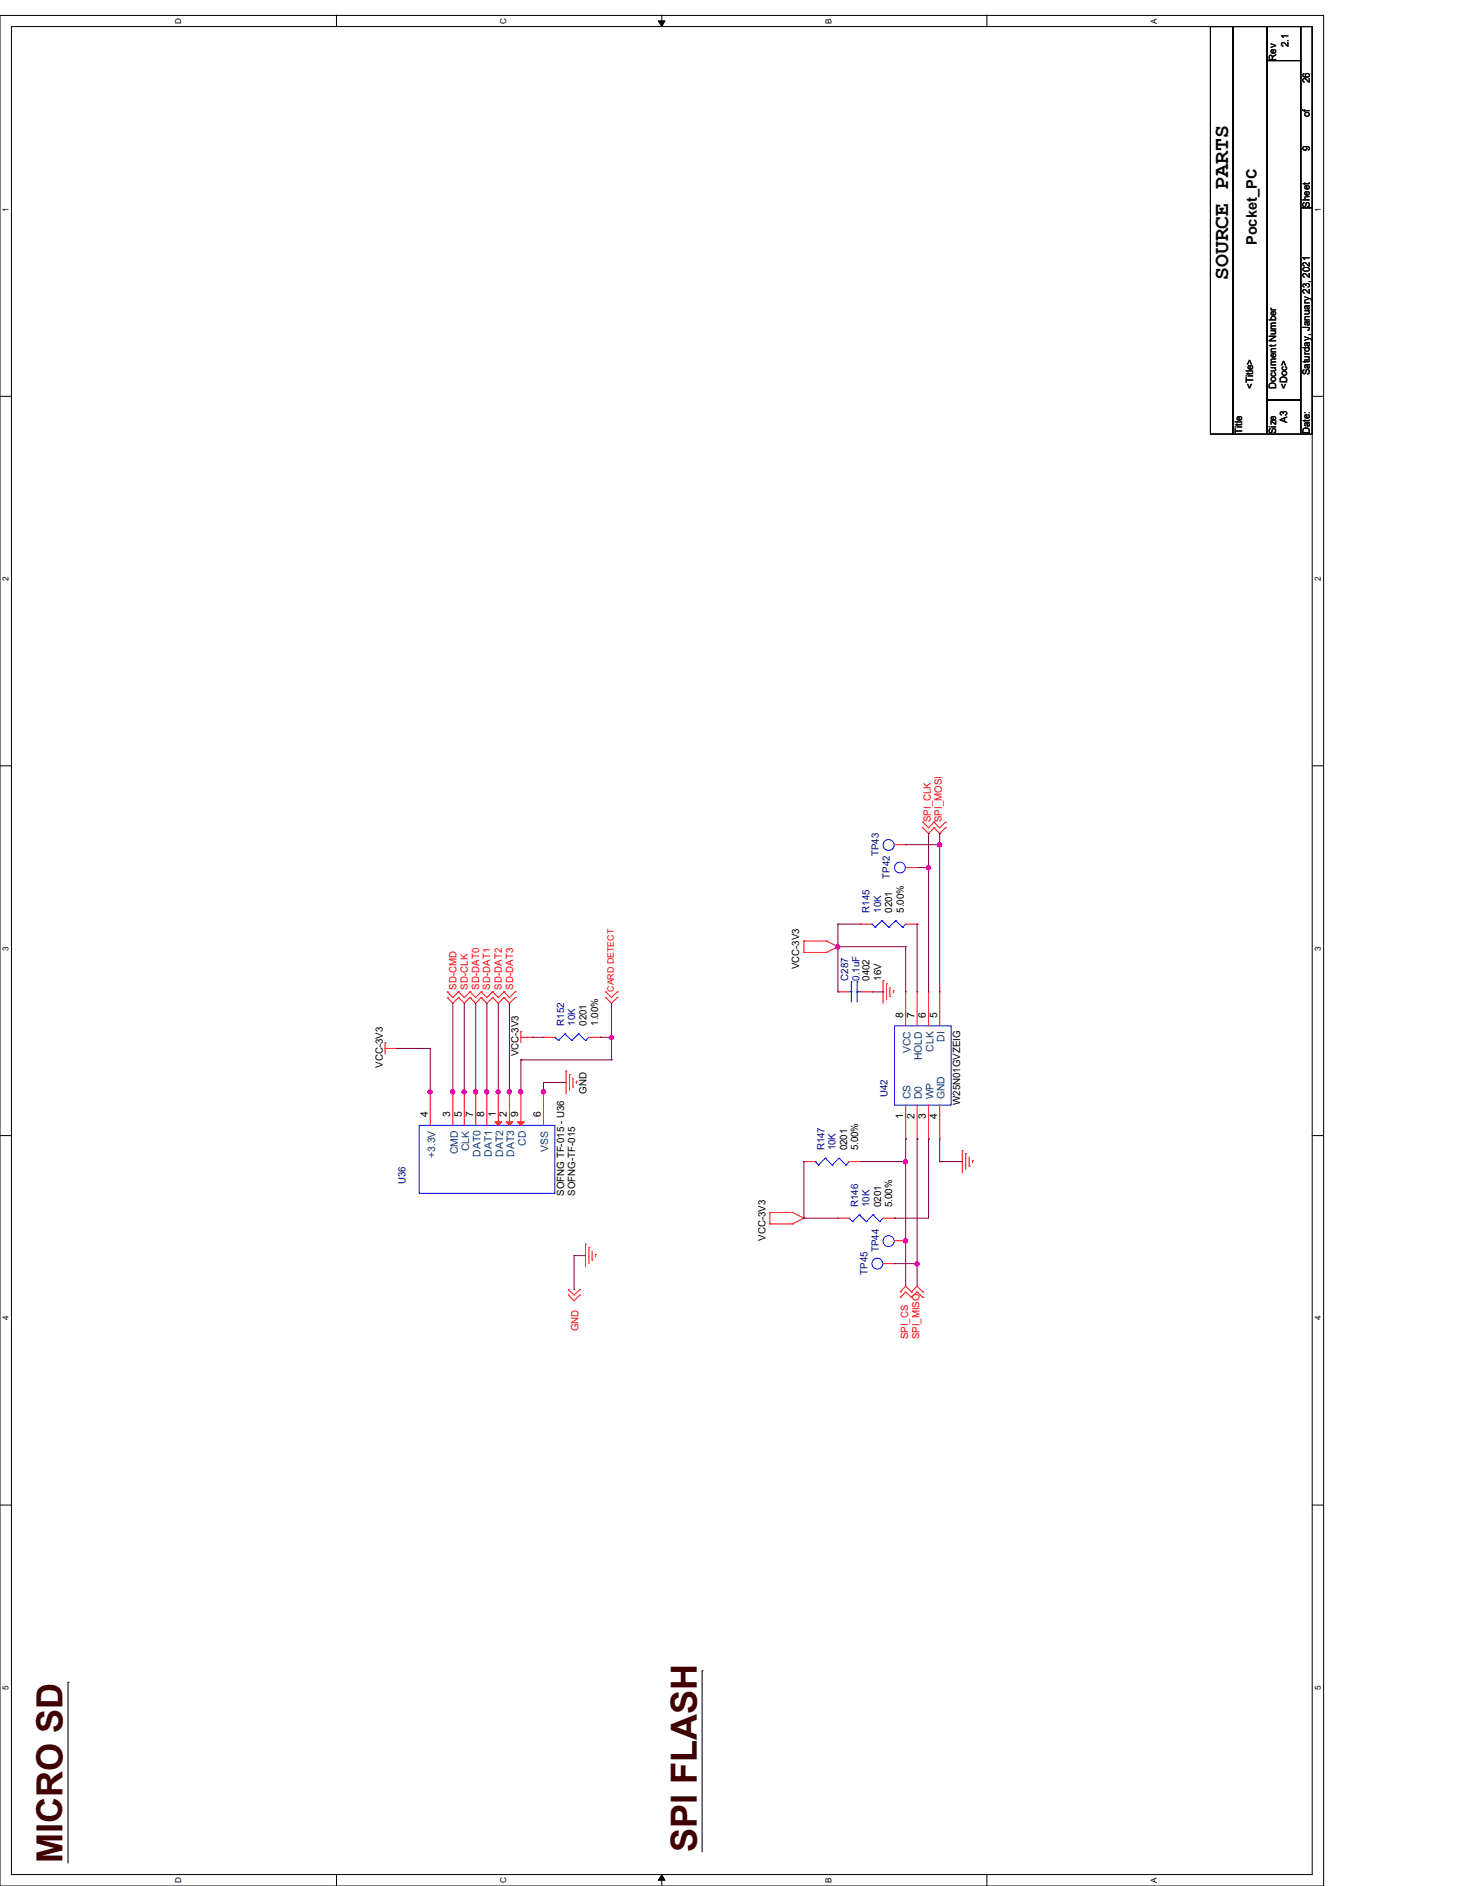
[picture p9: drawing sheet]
<svg xmlns="http://www.w3.org/2000/svg" width="216mm" height="279mm" viewBox="0 0 216 279" stroke-linecap="round" stroke-linejoin="round" font-family="sans-serif">
<path d="M0 2.3h196v277.1h-196zM1.7 3.9h192.6v273.8h-192.6z" fill="none" stroke="#000" stroke-width=".15"/>
<g fill="#fff">
<path d="M.2 249.7h1.3v.7h-1.3z"/>
<path d="M194.5 249.7h1.3v.7h-1.3z"/>
</g>
<path d="M0 223h1.7M194.3 223h1.7" fill="none" stroke="#000" stroke-width=".15"/>
<g fill="#fff">
<path d="M.2 195h1.3v.6h-1.3z"/>
<path d="M194.5 195h1.3v.6h-1.3z"/>
</g>
<path d="M0 168.2h1.7M194.3 168.2h1.7" fill="none" stroke="#000" stroke-width=".15"/>
<g fill="#fff">
<path d="M.2 140.3h1.3v.6h-1.3z"/>
<path d="M194.5 140.3h1.3v.6h-1.3z"/>
</g>
<path d="M0 113.5h1.7M194.3 113.5h1.7" fill="none" stroke="#000" stroke-width=".15"/>
<g fill="#fff">
<path d="M.2 85.5h1.3v.6h-1.3z"/>
<path d="M194.5 85.5h1.3v.6h-1.3z"/>
</g>
<path d="M0 58.7h1.7M194.3 58.7h1.7" fill="none" stroke="#000" stroke-width=".15"/>
<g fill="#fff">
<path d="M.2 30.7h1.3v.7h-1.3z"/>
<path d="M194.5 30.7h1.3v.7h-1.3z"/>
<path d="M25.7 278.1h1.4v.9h-1.4z"/>
<path d="M25.7 2.7h1.4v.8h-1.4z"/>
<path d="M73.9 278.1h1.3v.9h-1.3z"/>
<path d="M73.9 2.7h1.3v.8h-1.3z"/>
</g>
<path d="M49.8 2.2v1.7M49.8 277.7v1.7" fill="none" stroke="#000" stroke-width=".15"/>
<g fill="#fff">
<path d="M122 278.2h1.4v.8h-1.4z"/>
<path d="M122 2.8h1.4v.7h-1.4z"/>
</g>
<path d="M97.5 3.1h1l-.5 .8zM98 2.2v1.7M98 277.7l.5 .9h-1zM98 277.7v1.7" fill="none" stroke="#000" stroke-width=".15"/>
<path d="M97.5 3.1h1l-.5 .8zM98 277.7l.5 .9h-1z" fill="#000"/>
<g fill="#fff">
<path d="M170.2 278.2h1.3v.8h-1.3z"/>
<path d="M170.2 2.8h1.3v.7h-1.3z"/>
</g>
<g fill="none" stroke="#000" stroke-width=".15">
<path d="M146.1 2.2v1.7M179.2 3.9h3.4v60.4h-3.4zM182.6 3.9h5v60.4h-5zM187.6 9h5v50.3h-5zM187.6 3.9h5v5.1h-5zM192.6 3.9h1.7v26.9h-1.7zM192.6 30.8h1.7v33.5h-1.7zM187.6 59.3h5v5h-5zM10.1 249.2h.1M10.1 249.2v26.8M104 247.5h.1M104 247.5v26.9"/>
<path d="M146.1 277.7v1.7"/>
</g>
<g fill="none" stroke="#f00" stroke-width=".15">
<path d="M119 139.4h.1M119 139.4h3.4M119 139.4v1.7M122.4 139.4h.1M122.4 139.4l1.7 .9M127.4 136.9h.1M127.4 136.9h1.7M132.5 125.1h1.6M134.1 125.1h.1M134.1 128.5h1.7M134.1 136.9h1.7M135.8 128.5h.1"/>
<path d="M135.8 136.9h.1M136.7 122.6h.1M136.7 121.8h.1M136.7 122.6l.8 .9 .8-.9M136.7 121.8l.8 .8 .8-.8M138.3 122.6h.1M138.3 121.8h.1M138.3 122.6l.8 .9 .9-.9M138.3 121.8l.8 .8 .9-.8M140 122.6h.1M140 121.8h.1M57 154.5h.1"/>
<path d="M57 155.3h1.7M57 154.5v1.7M58.7 155.3h.1M66.3 147.8h.1M66.3 146.9h.1M66.3 147.8l.8 .8 .8-.8M66.3 146.9l.8 .9 .8-.9M67.9 147.8h.1M67.9 146.9h.1M67.9 147.8l.8 .8 .9-.8M67.9 146.9l.8 .9 .9-.9M69.6 147.8h.1"/>
<path d="M69.6 146.9h.1M69.6 147.8l.8 .8 .8-.8M69.6 146.9l.8 .9 .8-.9M71.2 147.8h.1M71.2 146.9h.1M71.2 147.8l.9 .8 .8-.8M71.2 146.9l.9 .9 .8-.9M72.9 147.8h.1M72.9 146.9h.1M72.9 147.8l.9 .8 .8-.8M72.9 146.9l.9 .9 .8-.9M74.6 147.8h.1"/>
<path d="M74.6 146.9h.1M74.6 147.8l.8 .8 .9-.8M74.6 146.9l.8 .9 .9-.9M76.3 147.8h.1M76.3 146.9h.1M77.1 152.8h.1M77.1 153.7h1.7M77.1 152.8v1.7M78.8 153.7h.1M80.5 153.7h.1M80.5 153.7h1.7M83.8 158.7h.1"/>
<path d="M83.8 158.7v3.4M84.3 159.2h.1M84.3 159.2v2.3M84.8 159.7v1.3M87.2 153.7h1.7M88.9 153.7h.1M89.7 147.8h.1M89.7 146.9h.1M89.7 147.8l.9 .8 .8-.8M89.7 146.9l.9 .9 .8-.9M91.4 147.8h.1M91.4 146.9h.1"/>
<path d="M119 141.1h.1M119 141.1h3.4M122.4 141.1h.1M124.1 140.3h.1M124.1 146.9h.1M124.1 140.3l-1.7 .8M124.1 146.9h1.6M127.4 146.9h1.7M129.1 146.9h.1M130.8 145.3h.1M130.8 145.3v3.3M131.3 145.8h.1"/>
<path d="M131.3 145.8v2.3M131.8 147.6h.1M131.8 146.3v1.3M132.3 146.8h.1M132.3 146.8v.3M134.1 146.9h.1M134.1 146.9v5.1M135.8 146.9h.1M135.8 146.9v5.1M137.5 146.9h.1M137.5 146.9v5.1M139.1 146.9h.1"/>
<path d="M139.1 146.9v5.1M84.8 161h.1M85.3 160.2h.1M85.3 160.2v.3M114 179.6h.1M114 179.6h3.3M114 179.6v1.7M117.3 179.6h.1M117.3 179.6l1.7 .9M119 172.1h.1M119 172.1h1.7M125.7 172.1h1.7"/>
<path d="M127.4 172.1h.1M134.1 168.7h.1M134.1 163.7v5M135.8 168.7h.1M135.8 163.7v5M137.5 168.7h.1M137.5 163.7v5M139.1 168.7h.1M139.1 163.7v5M142.5 170.4h.1M142.5 170.4v3.4M143 170.9h.1"/>
<path d="M143 170.9v2.4M143.5 172.8h.1M143.5 171.4v1.4M144 171.9h.1M144 171.9v.4M84.2 191.9h.1M84.2 191.1h.1M84.2 191.9l.8 .8 .9-.8M84.2 191.1l.8 .8 .9-.8M85.9 191.9h.1M85.9 191.1h.1M86.7 184.3h.1"/>
<path d="M86.7 184.3v3.4M87.2 184.8h.1M87.2 184.8v2.4M87.7 186.7h.1M87.7 185.3v1.4M88.2 185.8h.1M88.2 185.8v.4M114 181.3h.1M114 181.3h3.3M117.3 181.3h.1M119 180.5h.1M119 180.5l-1.7 .8"/>
<path d="M124.1 180.5h.1M124.1 180.5h1.6M130.8 187.2h1.7M130.8 180.5h1.7M132.5 187.2h.1M132.5 180.5h.1M132.5 183.8h1.6M133.3 191.4h.1M133.3 192.2h.1M133.3 191.4l.8-.9 .9 .9M133.3 192.2l.8-.8 .9 .8M134.1 183.8h.1"/>
<path d="M135 191.4h.1M135 192.2h.1M135 191.4l.8-.9 .9 .9M135 192.2l.8-.8 .9 .8M136.7 191.4h.1M136.7 192.2h.1"/>
</g>
<g fill="none" stroke="#00f" stroke-width=".15">
<path d="M129.1 136.9h.1M129.1 136.9l.5 .5M129.6 137.4h.1M130.6 136.4h.1M130.6 136.4l1 1M130.6 136.4l-1 1M131.6 137.4h.1M132.6 136.4h.1M132.6 136.4l1 1M132.6 136.4l-1 1M133.6 137.4h.1M134.1 136.9l-.5 .5"/>
<path d="M82.2 153.7h.1M82.2 153.7l.5 .4M82.7 154.1h.1M83.7 153.2h.1M83.7 153.2l1 .9M83.7 153.2l-1 .9M84.7 154.1h.1M85.7 153.2h.1M85.7 153.2l1 .9M85.7 153.2l-1 .9M86.7 154.1h.1M87.2 153.7l-.5 .4"/>
<path d="M125.7 146.9h.4M126.1 146.9h.1M126.1 145.5h.1M126.1 145.5v3M126.9 145.5h.1M126.9 146.9h.1M126.9 146.9h.5M126.9 145.5v3M132.5 152h8.3v11.7h-8.3zM62.1 166.7h20.1v10.1h-20.1zM120.7 172.1h.1M120.7 172.1l.5 .5"/>
<path d="M121.2 172.6h.1M122.2 171.6h.1M122.2 171.6l1 1M122.2 171.6l-1 1M123.2 172.6h.1M124.2 171.6h.1M124.2 171.6l1.1 1M124.2 171.6l-1 1M125.3 172.6h.1M125.7 172.1l-.4 .5M127.3 180h.1M127.3 180l1 1"/>
<path d="M127.3 180l-1.1 1M129.3 180h.1M129.3 180l1 1M129.3 180l-1 1M125.7 180.5h.1M125.7 180.5l.5 .5M126.2 181h.1M128.3 181h.1M130.3 181h.1M130.8 180.5l-.5 .5"/>
<circle cx="131.6" cy="125.2" r=".82"/>
<circle cx="133.3" cy="128.5" r=".81"/>
<circle cx="129.9" cy="187.2" r=".81"/>
<circle cx="131.6" cy="183.9" r=".82"/>
</g>
<path d="M73.3 166.2h1l-.5 .5z" fill="#f00"/>
<path d="M73.3 166.2h1l-.5 .5zM73.8 161.7h.1M73.8 161.7v5" fill="none" stroke="#f00" stroke-width=".15"/>
<path d="M74.9 166.2h1l-.5 .5z" fill="#f00"/>
<g fill="none" stroke="#f00" stroke-width=".15">
<path d="M63.7 161.7h.1M63.7 161.7v5M67.1 161.7h.1M67.1 161.7v5M68.7 161.7h.1M68.7 161.7v5M70.4 161.7h.1M70.4 161.7v5M72.1 161.7h.1M72.1 161.7v5M74.9 166.2h1l-.5 .5zM75.4 161.7h.1"/>
<path d="M75.4 161.7v5M80.5 161.7h.1M80.5 161.7v5"/>
</g>
<path d="M76.6 166.2h1l-.5 .5z" fill="#f00"/>
<path d="M76.6 166.2h1l-.5 .5zM77.1 161.7h.1M77.1 161.7v5" fill="none" stroke="#f00" stroke-width=".15"/>
<path d="M63.7 155.3v6.8M63.7 162.1h.1M63.7 161.7h.1" fill="none" stroke="#800040" stroke-width=".15"/>
<circle cx="63.7" cy="161.7" r=".32" fill="#f0f"/>
<circle cx="63.7" cy="161.7" r=".32" fill="none" stroke="#f0f" stroke-width=".15"/>
<path d="M58.7 155.3h.1M58.7 155.3h5M67.1 148.6v13.5M67.1 162.1h.1M67.1 161.7h.1" fill="none" stroke="#800040" stroke-width=".15"/>
<circle cx="67" cy="161.7" r=".32" fill="#f0f"/>
<circle cx="67" cy="161.7" r=".32" fill="none" stroke="#f0f" stroke-width=".15"/>
<path d="M68.7 148.6v13.5M68.7 162.1h.1M68.7 161.7h.1" fill="none" stroke="#800040" stroke-width=".15"/>
<circle cx="68.7" cy="161.7" r=".32" fill="#f0f"/>
<circle cx="68.7" cy="161.7" r=".32" fill="none" stroke="#f0f" stroke-width=".15"/>
<path d="M70.4 148.6v13.5M70.4 162.1h.1M70.4 161.7h.1" fill="none" stroke="#800040" stroke-width=".15"/>
<circle cx="70.4" cy="161.7" r=".32" fill="#f0f"/>
<circle cx="70.4" cy="161.7" r=".32" fill="none" stroke="#f0f" stroke-width=".15"/>
<path d="M72.1 148.6v13.5M72.1 162.1h.1M72.1 161.7h.1" fill="none" stroke="#800040" stroke-width=".15"/>
<circle cx="72.1" cy="161.7" r=".32" fill="#f0f"/>
<circle cx="72.1" cy="161.7" r=".32" fill="none" stroke="#f0f" stroke-width=".15"/>
<path d="M73.8 148.6v13.5M73.8 162.1h.1M73.8 161.7h.1" fill="none" stroke="#800040" stroke-width=".15"/>
<circle cx="73.8" cy="161.7" r=".32" fill="#f0f"/>
<circle cx="73.8" cy="161.7" r=".32" fill="none" stroke="#f0f" stroke-width=".15"/>
<path d="M75.4 148.6v13.5M75.4 162.1h.1M75.4 161.7h.1" fill="none" stroke="#800040" stroke-width=".15"/>
<circle cx="75.4" cy="161.7" r=".32" fill="#f0f"/>
<circle cx="75.4" cy="161.7" r=".32" fill="none" stroke="#f0f" stroke-width=".15"/>
<path d="M80.5 160.4h.1M80.5 162.1h.1M80.5 161.7h.1M80.5 160.4h3.3M80.5 160.4v1.7" fill="none" stroke="#800040" stroke-width=".15"/>
<circle cx="80.4" cy="161.7" r=".32" fill="#f0f"/>
<circle cx="80.4" cy="161.7" r=".32" fill="none" stroke="#f0f" stroke-width=".15"/>
<path d="M124.1 136.9v10M124.1 146.9h.1M124.1 140.3h.1M119 172.1h.1M119 172.1v8.4M85 186h.1M85 191.1h.1M85 186h1.7M85 186v5.1M119 180.5h.1M119 180.5h5.1" fill="none" stroke="#800040" stroke-width=".15"/>
<circle cx="124.1" cy="140.3" r=".32" fill="#f0f"/>
<circle cx="124.1" cy="140.3" r=".32" fill="none" stroke="#f0f" stroke-width=".15"/>
<g fill="none" stroke="#800040" stroke-width=".15">
<path d="M124.1 136.9h.1M124.1 136.9h3.3M135.8 136.9h.1M135.8 136.9v10M137.5 128.5h.1M137.5 128.5v18.4M124.1 140.3h.1M124.1 140.3h10M134.1 140.3h.1M134.1 140.3v6.6M127.4 172.1h6.7M134.1 172.1h.1"/>
<path d="M137.5 168.7h.1M137.5 168.7v11.8h-5M132.5 180.5h.1M134.1 183.8h.1M134.1 183.8v6.7M135.8 187.2h.1M135.8 187.2v3.3"/>
</g>
<circle cx="137.5" cy="128.5" r=".32" fill="#f0f"/>
<circle cx="137.5" cy="128.5" r=".32" fill="none" stroke="#f0f" stroke-width=".15"/>
<path d="M139.1 125.1h.1M139.1 125.1v21.8M139.1 172.1h.1M139.1 168.7v3.4M139.1 172.1h3.4" fill="none" stroke="#800040" stroke-width=".15"/>
<circle cx="139.1" cy="125.2" r=".32" fill="#f0f"/>
<circle cx="139.1" cy="125.2" r=".32" fill="none" stroke="#f0f" stroke-width=".15"/>
<path d="M129.1 146.9h1.7M130.8 146.9h.1M134.1 168.7h.1M134.1 172.1h.1M134.1 168.7v15.1" fill="none" stroke="#800040" stroke-width=".15"/>
<circle cx="134.1" cy="183.8" r=".32" fill="#f0f"/>
<circle cx="134.1" cy="183.8" r=".32" fill="none" stroke="#f0f" stroke-width=".15"/>
<circle cx="134.1" cy="172.1" r=".32" fill="#f0f"/>
<circle cx="134.1" cy="172.1" r=".32" fill="none" stroke="#f0f" stroke-width=".15"/>
<path d="M135.8 168.7h.1M135.8 168.7v18.5M132.5 187.2h3.3M135.8 187.2h.1" fill="none" stroke="#800040" stroke-width=".15"/>
<circle cx="135.8" cy="187.2" r=".32" fill="#f0f"/>
<circle cx="135.8" cy="187.2" r=".32" fill="none" stroke="#f0f" stroke-width=".15"/>
<path d="M134.1 125.1h5M135.8 128.5h1.7M137.5 128.5h.1M137.5 123.5h.1M137.5 123.5v5M139.1 125.1h.1M139.1 123.5h.1M139.1 123.5v1.6M77.1 161.7h.1M77.1 161.7v.4" fill="none" stroke="#800040" stroke-width=".15"/>
<circle cx="77.1" cy="161.7" r=".32" fill="#f0f"/>
<circle cx="77.1" cy="161.7" r=".32" fill="none" stroke="#f0f" stroke-width=".15"/>
<path d="M77.1 157h.1M77.1 157v4.7M77.1 157h13.5M90.6 157h.1M90.6 153.7v3.3" fill="none" stroke="#800040" stroke-width=".15"/>
<circle cx="90.5" cy="153.7" r=".32" fill="#f0f"/>
<circle cx="90.5" cy="153.7" r=".32" fill="none" stroke="#f0f" stroke-width=".15"/>
<path d="M78.8 153.7h.1M78.8 153.7h1.7M88.9 153.7h.1M88.9 153.7h1.7M90.6 153.7h.1M90.6 148.6v5.1" fill="none" stroke="#800040" stroke-width=".15"/>
<circle cx="63.7" cy="161.7" r=".32" fill="#f0f"/>
<circle cx="63.7" cy="161.7" r=".32" fill="none" stroke="#f0f" stroke-width=".15"/>
<circle cx="67" cy="161.7" r=".32" fill="#f0f"/>
<circle cx="67" cy="161.7" r=".32" fill="none" stroke="#f0f" stroke-width=".15"/>
<circle cx="68.7" cy="161.7" r=".32" fill="#f0f"/>
<circle cx="68.7" cy="161.7" r=".32" fill="none" stroke="#f0f" stroke-width=".15"/>
<circle cx="70.4" cy="161.7" r=".32" fill="#f0f"/>
<circle cx="70.4" cy="161.7" r=".32" fill="none" stroke="#f0f" stroke-width=".15"/>
<circle cx="72.1" cy="161.7" r=".32" fill="#f0f"/>
<circle cx="72.1" cy="161.7" r=".32" fill="none" stroke="#f0f" stroke-width=".15"/>
<circle cx="73.8" cy="161.7" r=".32" fill="#f0f"/>
<circle cx="73.8" cy="161.7" r=".32" fill="none" stroke="#f0f" stroke-width=".15"/>
<circle cx="75.4" cy="161.7" r=".32" fill="#f0f"/>
<circle cx="75.4" cy="161.7" r=".32" fill="none" stroke="#f0f" stroke-width=".15"/>
<circle cx="80.4" cy="161.7" r=".32" fill="#f0f"/>
<circle cx="80.4" cy="161.7" r=".32" fill="none" stroke="#f0f" stroke-width=".15"/>
<circle cx="124.1" cy="140.3" r=".32" fill="#f0f"/>
<circle cx="124.1" cy="140.3" r=".32" fill="none" stroke="#f0f" stroke-width=".15"/>
<circle cx="137.5" cy="128.5" r=".32" fill="#f0f"/>
<circle cx="137.5" cy="128.5" r=".32" fill="none" stroke="#f0f" stroke-width=".15"/>
<circle cx="139.1" cy="125.2" r=".32" fill="#f0f"/>
<circle cx="139.1" cy="125.2" r=".32" fill="none" stroke="#f0f" stroke-width=".15"/>
<circle cx="134.1" cy="183.8" r=".32" fill="#f0f"/>
<circle cx="134.1" cy="183.8" r=".32" fill="none" stroke="#f0f" stroke-width=".15"/>
<circle cx="134.1" cy="172.1" r=".32" fill="#f0f"/>
<circle cx="134.1" cy="172.1" r=".32" fill="none" stroke="#f0f" stroke-width=".15"/>
<circle cx="135.8" cy="187.2" r=".32" fill="#f0f"/>
<circle cx="135.8" cy="187.2" r=".32" fill="none" stroke="#f0f" stroke-width=".15"/>
<circle cx="77.1" cy="161.7" r=".32" fill="#f0f"/>
<circle cx="77.1" cy="161.7" r=".32" fill="none" stroke="#f0f" stroke-width=".15"/>
<circle cx="90.5" cy="153.7" r=".32" fill="#f0f"/>
<circle cx="90.5" cy="153.7" r=".32" fill="none" stroke="#f0f" stroke-width=".15"/>
<g font-size="5.3" fill="#400000">
<text x="103.2" y="274.4" transform="rotate(-90 103.2 274.4)">SPI FLASH</text>
<text x="9.3" y="276" transform="rotate(-90 9.3 276)">MICRO SD</text>
</g>
<text font-size="3.2" x="181.9" y="41.5" transform="rotate(-90 181.9 41.5)">SOURCE PARTS</text>
<text font-size="2.2" x="186.1" y="36.3" transform="rotate(-90 186.1 36.3)">Pocket_PC</text>
<g font-size="1.5">
<text x="189" y="9" transform="rotate(-90 189 9)">Rev</text>
<text x="190.8" y="7" transform="rotate(-90 190.8 7)">2.1</text>
<text x="194" y="17.4" transform="rotate(-90 194 17.4)">of</text>
<text x="194" y="12.3" transform="rotate(-90 194 12.3)">26</text>
<text x="194" y="22.4" transform="rotate(-90 194 22.4)">9</text>
<text x="194" y="30.8" transform="rotate(-90 194 30.8)">Sheet</text>
<text x="185.6" y="57.6" transform="rotate(-90 185.6 57.6)">&lt;Title&gt;</text>
<text x="189" y="57.6" transform="rotate(-90 189 57.6)">Document Number</text>
<text x="190.6" y="57.6" transform="rotate(-90 190.6 57.6)">&lt;Doc&gt;</text>
<text x="194" y="55.6" transform="rotate(-90 194 55.6)">Saturday, January 23, 2021</text>
<text x="183.9" y="64.3" transform="rotate(-90 183.9 64.3)">Title</text>
<text x="189" y="64.3" transform="rotate(-90 189 64.3)">Size</text>
<text x="190.6" y="62.6" transform="rotate(-90 190.6 62.6)">A3</text>
<text x="194" y="64.3" transform="rotate(-90 194 64.3)">Date:</text>
<text x="132.1" y="135.2" transform="rotate(-90 132.1 135.2)">0201</text>
<text x="133.8" y="135.2" transform="rotate(-90 133.8 135.2)">5.00%</text>
<text x="118.4" y="143.6" transform="rotate(-90 118.4 143.6)">VCC-3V3</text>
<text x="128.8" y="145.3" transform="rotate(-90 128.8 145.3)">0402</text>
<text x="130.5" y="145.3" transform="rotate(-90 130.5 145.3)">16V</text>
<text x="86.9" y="152" transform="rotate(-90 86.9 152)">0201</text>
<text x="88.6" y="152" transform="rotate(-90 88.6 152)">1.00%</text>
<text x="133.7" y="150.8" transform="rotate(-90 133.7 150.8)">8</text>
<text x="135.4" y="150.8" transform="rotate(-90 135.4 150.8)">7</text>
<text x="137.1" y="150.8" transform="rotate(-90 137.1 150.8)">6</text>
<text x="138.8" y="150.8" transform="rotate(-90 138.8 150.8)">5</text>
<text x="56.7" y="158.2" transform="rotate(-90 56.7 158.2)">VCC-3V3</text>
<text x="76.8" y="156.5" transform="rotate(-90 76.8 156.5)">VCC-3V3</text>
<text x="63.3" y="165.5" transform="rotate(-90 63.3 165.5)">4</text>
<text x="66.7" y="165.5" transform="rotate(-90 66.7 165.5)">3</text>
<text x="68.4" y="165.5" transform="rotate(-90 68.4 165.5)">5</text>
<text x="70.1" y="165.5" transform="rotate(-90 70.1 165.5)">7</text>
<text x="71.7" y="165.5" transform="rotate(-90 71.7 165.5)">8</text>
<text x="73.4" y="165.5" transform="rotate(-90 73.4 165.5)">1</text>
<text x="75.1" y="165.5" transform="rotate(-90 75.1 165.5)">2</text>
<text x="76.8" y="165.5" transform="rotate(-90 76.8 165.5)">9</text>
<text x="80.1" y="165.5" transform="rotate(-90 80.1 165.5)">6</text>
<text x="86.9" y="162.1" transform="rotate(-90 86.9 162.1)">GND</text>
<text x="133.7" y="165.7" transform="rotate(-90 133.7 165.7)">1</text>
<text x="135.4" y="165.7" transform="rotate(-90 135.4 165.7)">2</text>
<text x="137.1" y="165.7" transform="rotate(-90 137.1 165.7)">3</text>
<text x="138.8" y="165.7" transform="rotate(-90 138.8 165.7)">4</text>
<text x="142.2" y="163.7" transform="rotate(-90 142.2 163.7)">W25N01GVZEIG</text>
<text x="125.4" y="170.4" transform="rotate(-90 125.4 170.4)">0201</text>
<text x="127.1" y="170.4" transform="rotate(-90 127.1 170.4)">5.00%</text>
<text x="83.5" y="177.1" transform="rotate(-90 83.5 177.1)">SOFNG TF-015 - U36</text>
<text x="85.2" y="177.1" transform="rotate(-90 85.2 177.1)">SOFNG-TF-015</text>
<text x="130.5" y="178.8" transform="rotate(-90 130.5 178.8)">0201</text>
<text x="132.1" y="178.8" transform="rotate(-90 132.1 178.8)">5.00%</text>
<text x="113.4" y="183.8" transform="rotate(-90 113.4 183.8)">VCC-3V3</text>
</g>
<g font-size="1.5" fill="#f00">
<text x="137.8" y="121.8" transform="rotate(-90 137.8 121.8)">SPI_CLK</text>
<text x="139.5" y="121.8" transform="rotate(-90 139.5 121.8)">SPI_MOSI</text>
<text x="67.6" y="146.6" transform="rotate(-90 67.6 146.6)">SD-CMD</text>
<text x="69.3" y="146.6" transform="rotate(-90 69.3 146.6)">SD-CLK</text>
<text x="71" y="146.6" transform="rotate(-90 71 146.6)">SD-DAT0</text>
<text x="72.6" y="146.6" transform="rotate(-90 72.6 146.6)">SD-DAT1</text>
<text x="74.3" y="146.6" transform="rotate(-90 74.3 146.6)">SD-DAT2</text>
<text x="76" y="146.6" transform="rotate(-90 76 146.6)">SD-DAT3</text>
<text x="85.7" y="197.2" transform="rotate(-90 85.7 197.2)">GND</text>
<text x="134.5" y="198.4" transform="rotate(-90 134.5 198.4)">SPI_CS</text>
<text x="136.1" y="198.4" transform="rotate(-90 136.1 198.4)">SPI_MISO</text>
</g>
<g font-size="1.5" fill="#000080">
<text x="130.1" y="126.8" transform="rotate(-90 130.1 126.8)">TP43</text>
<text x="131.8" y="130.2" transform="rotate(-90 131.8 130.2)">TP42</text>
<text x="128.8" y="135.2" transform="rotate(-90 128.8 135.2)">R145</text>
<text x="130.5" y="135.2" transform="rotate(-90 130.5 135.2)">10K</text>
<text x="125.6" y="145.3" transform="rotate(-90 125.6 145.3)">C287</text>
<text x="127.3" y="145.3" transform="rotate(-90 127.3 145.3)">0.1uF</text>
<text x="83.5" y="152" transform="rotate(-90 83.5 152)">R152</text>
<text x="85.2" y="152" transform="rotate(-90 85.2 152)">10K</text>
<text x="131.4" y="162.5" transform="rotate(-90 131.4 162.5)">U42</text>
<text x="122.1" y="170.4" transform="rotate(-90 122.1 170.4)">R147</text>
<text x="123.7" y="170.4" transform="rotate(-90 123.7 170.4)">10K</text>
<text x="60" y="175.4" transform="rotate(-90 60 175.4)">U36</text>
<text x="127.1" y="178.8" transform="rotate(-90 127.1 178.8)">R146</text>
<text x="128.8" y="178.8" transform="rotate(-90 128.8 178.8)">10K</text>
<text x="130.1" y="185.5" transform="rotate(-90 130.1 185.5)">TP44</text>
<text x="128.4" y="188.8" transform="rotate(-90 128.4 188.8)">TP45</text>
</g>
<g font-size="1.5" fill="#004080">
<text x="138.2" y="155.8" transform="rotate(-90 138.2 155.8)">CLK</text>
<text x="139.9" y="154.3" transform="rotate(-90 139.9 154.3)">DI</text>
<text x="134.8" y="156" transform="rotate(-90 134.8 156)">VCC</text>
<text x="136.5" y="157.1" transform="rotate(-90 136.5 157.1)">HOLD</text>
<text x="134.8" y="162.9" transform="rotate(-90 134.8 162.9)">CS</text>
<text x="136.5" y="162.9" transform="rotate(-90 136.5 162.9)">D0</text>
<text x="138.2" y="162.9" transform="rotate(-90 138.2 162.9)">WP</text>
<text x="139.9" y="162.9" transform="rotate(-90 139.9 162.9)">GND</text>
<text x="64.4" y="171.6" transform="rotate(-90 64.4 171.6)">+3.3V</text>
<text x="67.8" y="171" transform="rotate(-90 67.8 171)">CMD</text>
<text x="69.5" y="170.5" transform="rotate(-90 69.5 170.5)">CLK</text>
<text x="71.2" y="171.4" transform="rotate(-90 71.2 171.4)">DAT0</text>
<text x="72.8" y="171.4" transform="rotate(-90 72.8 171.4)">DAT1</text>
<text x="74.5" y="171.4" transform="rotate(-90 74.5 171.4)">DAT2</text>
<text x="76.2" y="171.4" transform="rotate(-90 76.2 171.4)">DAT3</text>
<text x="77.9" y="169.8" transform="rotate(-90 77.9 169.8)">CD</text>
<text x="81.2" y="170.6" transform="rotate(-90 81.2 170.6)">VSS</text>
</g>
<text font-size="1.3" fill="#f00" x="90.9" y="146.9" transform="rotate(-90 90.9 146.9)">CARD DETECT</text>
<g font-size="1.2">
<text x="26.8" y="3.5" transform="rotate(-90 26.8 3.5)">D</text>
<text x="75" y="3.5" transform="rotate(-90 75 3.5)">C</text>
<text x="123.1" y="3.5" transform="rotate(-90 123.1 3.5)">B</text>
<text x="171.3" y="3.5" transform="rotate(-90 171.3 3.5)">A</text>
<text x="1.3" y="31.4" transform="rotate(-90 1.3 31.4)">1</text>
<text x="195.6" y="31.4" transform="rotate(-90 195.6 31.4)">1</text>
<text x="1.3" y="86.1" transform="rotate(-90 1.3 86.1)">2</text>
<text x="195.6" y="86.1" transform="rotate(-90 195.6 86.1)">2</text>
<text x="1.3" y="140.9" transform="rotate(-90 1.3 140.9)">3</text>
<text x="195.6" y="140.9" transform="rotate(-90 195.6 140.9)">3</text>
<text x="1.3" y="195.6" transform="rotate(-90 1.3 195.6)">4</text>
<text x="195.6" y="195.6" transform="rotate(-90 195.6 195.6)">4</text>
<text x="1.3" y="250.4" transform="rotate(-90 1.3 250.4)">5</text>
<text x="195.6" y="250.4" transform="rotate(-90 195.6 250.4)">5</text>
<text x="26.8" y="279" transform="rotate(-90 26.8 279)">D</text>
<text x="75" y="279" transform="rotate(-90 75 279)">C</text>
<text x="123.1" y="279" transform="rotate(-90 123.1 279)">B</text>
<text x="171.3" y="279" transform="rotate(-90 171.3 279)">A</text>
</g>
</svg>
